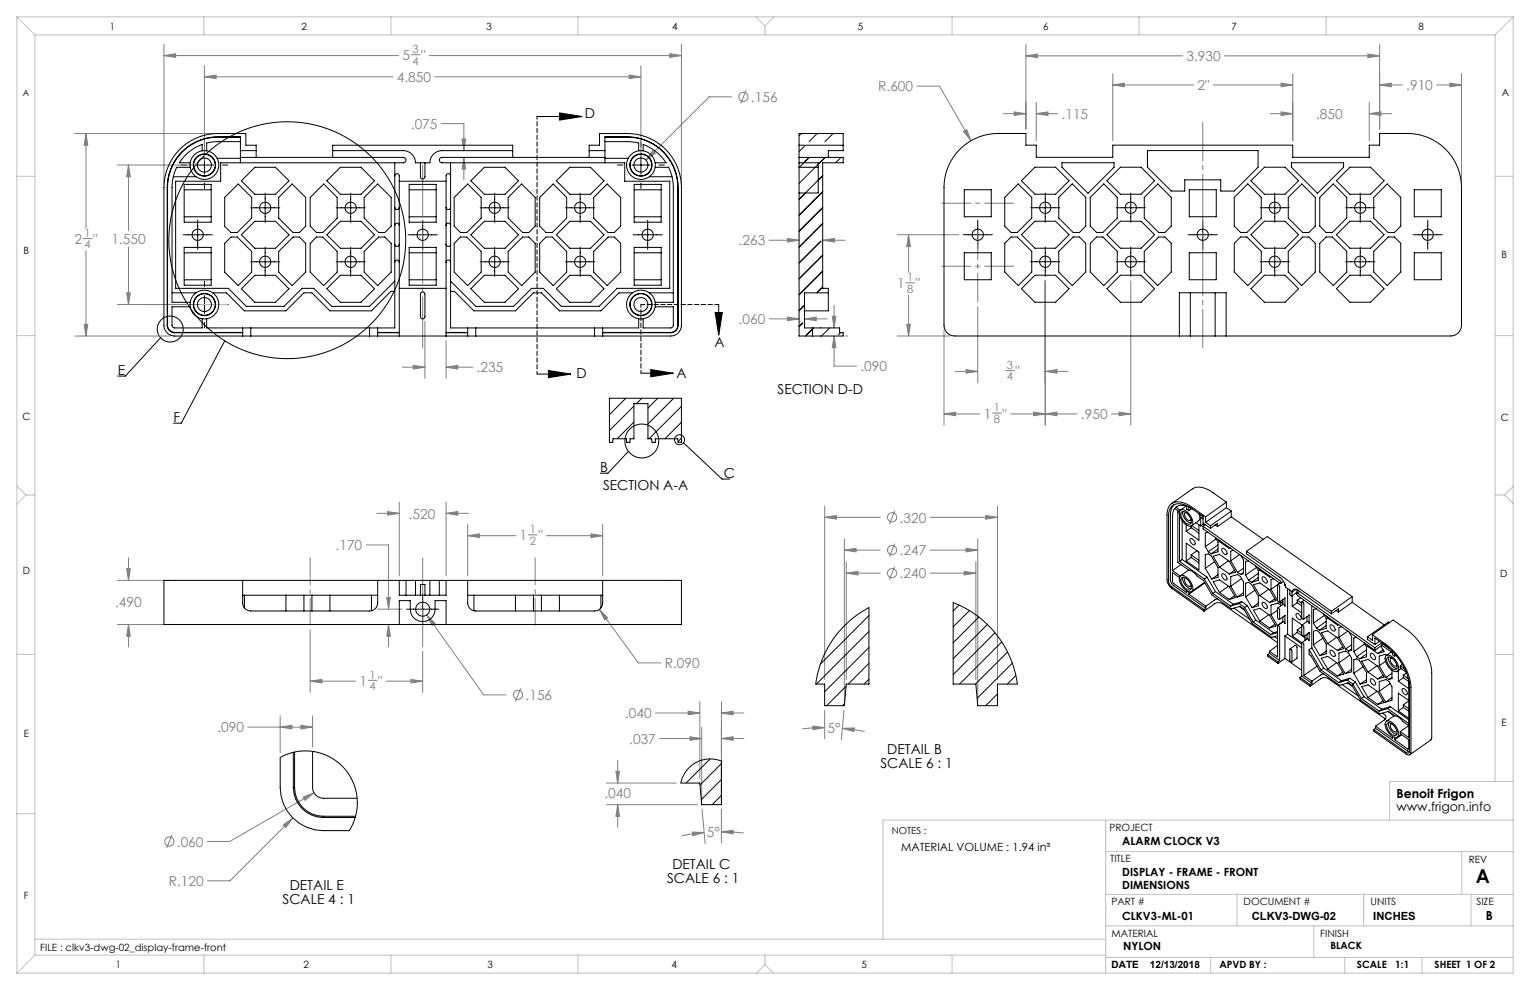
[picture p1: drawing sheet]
<svg xmlns="http://www.w3.org/2000/svg" width="432mm" height="279mm" viewBox="0 0 432 279" stroke-linecap="round" stroke-linejoin="round" font-family="sans-serif">
<g fill="none" stroke="#808080" stroke-width=".28">
<path d="M46.3 15.7l3.3-.5v1zM46.3 12.5v39.2M46.3 15.7h66.2M57.7 18.5v26.8M116 15.4h2.5M121.1 15.7h71.2M180.9 18.5v26.8M189 15.2l3.3 .5-3.3 .5zM192.3 12.5v39.2M289.5 15.8l3.3-.5v1zM289.5 12.6v23.8M289.5 15.8h44.3"/>
<path d="M345.6 15.8h43.8M386.1 15.3l3.3 .5-3.3 .5zM389.4 12.6v23.8M21.1 37.7h39.1M24.3 37.7l.5 3.3h-1zM24.3 37.7v26.7M57.7 21.7l3.3-.5v1zM57.7 21.7h53.2M122.7 21.7h58.2M124.6 34.9h6.3v7.6M130.4 39.2h1l-.5 3.3zM177.6 21.2l3.3 .5-3.3 .5z"/>
<path d="M206.5 27.3h-6.4l-17.8 17.9M210.6 25.5l-1.5 3.7M258.8 24.3h6.4l8.8 15.4M271.9 37.1l.9-.5 1.2 3.1zM283.2 32.1h6.3M286.2 31.6l3.3 .5-3.3 .5zM292.5 32.1l3.3-.5v1zM292.5 32.1h6M292.5 28.9v10.8M314 24l3.3-.5v1zM314 24h22.9M314 20.8v18.9"/>
<path d="M342.4 24h22.4M358.5 32.1h6.3M361.5 31.6l3.3 .5-3.3 .5zM361.5 23.5l3.3 .5-3.3 .5zM364.8 20.8v18.9M386.4 32.1l3.3-.5v1zM386.4 28.9v10.8M386.4 32.1h6.4M389.4 24l3.3-.5v1zM389.4 24h6.4M405.5 24h7M409.2 23.5l3.3 .5-3.3 .5z"/>
<path d="M412.5 20.8v30.8M33.1 46.6h23.3M36.3 46.6l.5 3.3h-1zM36.3 46.6v18.5M130.9 44.4l.5 3.3h-1zM130.9 44.4v6.4M184.3 42.5l.7 .7-2.7 2zM23.5 67.3h2.5M24.3 70.8v24M36.3 69.7v16.2M217.1 67.8h8.4M222.2 67.3l3.3 .5-3.3 .5z"/>
<path d="M232.2 67.8l3.3-.5v1zM232.2 67.8h6.3M253.2 66.2h17.3M255.7 79.8h2.4M256.4 66.2l.5 3.3h-1zM256.4 66.2v10.7M295 79.3v40.7M319.1 79.3v40.7M21.1 94.8h26.9M23.8 91.5h1l-.5 3.3zM33.1 85.9h23.3M35.8 82.6h1l-.5 3.3z"/>
<path d="M119.9 90.6v16.2M125.9 96.1v10.7M217.1 90h8.4M222.2 89.5l3.3 .5-3.3 .5zM227 90l3.3-.5v1zM227 90h6.4M234.9 89.2h1l-.5 3.4zM235.4 94.8l.5 3.3h-1zM235.4 94.8v8.5h6.3M235.4 86.2v6.4M238.6 94.8h.6M253.2 94.8h15"/>
<path d="M255.9 91.5h1l-.5 3.3zM256.4 83.3v11.5M266.4 93v27M275.9 86.6v21.4M113.6 103.6h6.3M116.6 103.1l3.3 .5-3.3 .5zM125.9 103.6l3.3-.5v1zM125.9 103.6h7.5M266.4 116.8l3.3-.5v1zM266.4 116.8h10.2M269.6 104.8h6.3M272.6 104.3l3.3 .5-3.3 .5z"/>
<path d="M280.1 116.6h2.5M283.8 104.6h2.5M285.2 116.8h18.8M291.7 116.3l3.3 .5-3.3 .5zM295 116.8l3.3-.5v1zM295 104.8l3.3-.5v1zM295 104.8h6.3M313.7 116.8h5.4M315.8 116.3l3.3 .5-3.3 .5zM36.3 157.4v6.4M103.3 153.8h6.4v18.1M106.3 144.9h6.4"/>
<path d="M109.4 144.4l3.3 .5-3.3 .5zM112.7 141.7v20.8M125.9 144.9l3.3-.5v1zM125.9 141.7v20.8M125.9 144.9h6.3M132 151.2l3.3-.5v1zM132 148v14.5M132 151.2h13.6M149.1 150.9h2.5M154.2 151.2h15.9M166.8 150.7l3.3 .5-3.3 .5zM170.1 148v14.5"/>
<path d="M232.7 146l3.3-.5v1zM232.7 142.8v49M232.7 146h15.7M238.3 155.3l3.3-.6v1.1zM238.3 152.1v45.8M238.3 155.3h10.1M238.8 158.6v33.2M252.5 153.4l-1.5 3.7M252.5 159.9l-1.5 3.7M252.5 144.1l-1.5 3.7M262.5 155.3h13.4M262.5 146h19"/>
<path d="M272.6 154.7l3.3 .6-3.3 .5zM275.4 158.6v33.2M275.9 152.1v45.8M278.2 145.5l3.3 .5-3.3 .5zM281.5 142.8v49M33.1 163.8h14.9M33.1 176.2h14.9M35.8 160.5h1l-.5 3.3zM36.3 176.2l.5 3.3h-1zM36.3 176.2v6.4M87.5 177.8v17.6M106.5 171.9h7"/>
<path d="M109.1 168.6h1.1l-.5 3.3zM109.7 176.2l.5 3.3h-1.1zM109.7 176.2v6.4M120.4 173.5l2.4 2.4-.9 .6zM120.4 173.5l16.1 22.6h6.4M169.2 172l2.3 2.4-.8 .6zM169.2 172l11 15.1h6.3M238.8 161.8l3.3-.5v1zM238.8 161.8h9.6M262.5 161.8h12.9M272.1 161.3l3.3 .5-3.3 .5zM87.5 192.2l3.3-.5v1.1z"/>
<path d="M87.5 192.2h12.9M104 192h2.4M109 192.2h10.3M116 191.7l3.3 .5-3.3 .6zM119.3 183.9v11.5M146.9 194.3l-1.4 3.7M197.5 198.1v21.6M203.6 198.1v27.7M69.9 205.2h18.3M79.1 205.2l3.3-.5v1zM79.1 202v10.5M84.9 204.7l3.3 .5-3.3 .5z"/>
<path d="M88.2 202v8.8M173.8 217.7h1l-.5 3.3zM174.3 214.6v6.4M185 201.2h12.5M186.2 208.4h11.8M194.2 200.7l3.3 .5-3.3 .5zM194.7 207.9l3.3 .5-3.3 .5zM198 205.3v20.5M203.6 201.2l3.3-.5v1zM203.6 208.4l3.3-.5v1zM203.6 201.2h6.3M203.6 208.4h6.3"/>
<path d="M229.4 204.9l3.3 .4-3.2 .6zM232.7 205.3l-6.3 .4M232.7 200.4v8.1M237.7 205.6l3.4-.2-.1 1zM237.7 205.6l6.3 .9M238.2 200.4l-.7 8.3M48.5 235.6l-1.5 3.7M80 232.8l2.6-1.9-1.9 2.7zM82.6 230.9l-17.7 17.7h-6.3M85.5 225l3.1-1.2-2.6 2.1zM88.6 223.8l-23.7 13.7h-6.4M171.2 227.1h25.6"/>
<path d="M171.2 221h19.7M174.3 227.1l.5 3.3h-1zM174.3 227.1v6.3M195.4 234.8l3.3 .2-3.2 .8zM198.1 228.4l.9 9.7M198.7 235l-6.2 .9M203.6 234.7l3.3-.4v1zM203.6 234.7l6.3 .4M203.6 228.4v9.5"/>
<circle cx="209.8" cy="27.3" r="1.29"/>
<circle cx="251.8" cy="146" r="1.29"/>
<circle cx="251.8" cy="155.3" r="1.29"/>
<circle cx="251.8" cy="161.8" r="1.29"/>
<circle cx="146.2" cy="196.1" r="1.29"/>
<circle cx="47.8" cy="237.5" r="1.29"/>
</g>
<g fill="none" stroke="#000" stroke-width=".28">
<path d="M57.7 40v1.5M151.6 32.9h12.7M157.9 31.9l6.4 1-6.4 1zM180.9 40v1.5M51.1 46.6h1.5M55.2 46.6h5M57.7 44v5.1M57.7 51.7v1.5M62.8 46.6h1.5M70.7 58.6h8.3M74.8 54.5v8.3M94.8 58.6h8.3"/>
<path d="M99 54.5v8.3M135.5 58.6h8.2M139.6 54.5v8.3M159.6 58.6h8.3M163.7 54.5v8.3M174.3 46.6h1.5M178.3 46.6h5.1M180.9 44v5.1M180.9 51.7v1.5M186 46.6h1.5M290.9 58.6h8.2M295 54.5v8.3"/>
<path d="M315 58.6h8.3M319.1 54.5v8.3M355.6 58.6h8.3M359.8 54.5v8.3M379.8 58.6h8.2M383.9 54.5v8.3M51.7 66.3h8.2M55.8 62.1v8.3M57.7 79.3v1.6M70.7 73.9h8.3M74.8 69.8v8.2M94.8 73.9h8.3"/>
<path d="M99 69.8v8.2M115.2 66.3h8.2M119.3 62.1v8.3M135.5 73.9h8.2M139.6 69.8v8.2M159.6 73.9h8.3M163.7 69.8v8.2M178.7 66.3h8.2M182.8 62.1v8.3M271.8 66.2h8.3M275.9 62.1v8.3M290.9 73.9h8.2"/>
<path d="M295 69.7v8.3M315 73.9h8.3M319.1 69.7v8.3M335.3 66.2h8.3M339.4 62.1v8.3M355.6 73.9h8.3M359.8 69.7v8.3M379.8 73.9h8.2M383.9 69.7v8.3M398.8 66.2h8.3M402.9 62.1v8.3M45.3 95.3l-9.9 10.8h-2.2"/>
<path d="M51.1 85.9h1.5M55.2 85.9h5M57.7 83.4v5.1M57.7 91v1.6M62.8 85.9h1.7M63.4 96.2l-12.2 23.2h-2.2M201.8 88.2h2.1l-1.1 6.4zM202.8 85.9v8.7M151.6 105.6h9.5M154.8 104.6l6.3 1-6.3 1zM180.9 105.3h9.1M183.7 104.3l6.3 1-6.3 1z"/>
<path d="M177.4 127.4l-5.8 6.1h-2.2M192.9 125l10.9 10.2h2.1M114.8 171.9h9M119.3 167.4v9"/>
<circle cx="81.1" cy="67.8" r="33.4"/>
<circle cx="48" cy="92.9" r="3.7"/>
<circle cx="181.1" cy="124.5" r="4.8"/>
<circle cx="191.8" cy="124.1" r="1.41"/>
</g>
<path d="M180.9 85.9h21.9" fill="none" stroke="#000" stroke-width=".28" stroke-dasharray="1.3 .6" stroke-dashoffset=".1"/>
<path d="M151.6 32.9v72.7M180.9 105.3v-19.4" fill="none" stroke="#000" stroke-width=".28" stroke-dasharray="1.3 .6" stroke-dashoffset=".5"/>
<path d="M119.3 46.6v51.5" fill="none" stroke="#808080" stroke-width=".28" stroke-dasharray="15.2 1.3 1.3 1.3" stroke-dashoffset=".9"/>
<path d="M119.3 182.6v-25.2" fill="none" stroke="#808080" stroke-width=".28" stroke-dasharray="15.2 1.3 1.3 1.3" stroke-dashoffset="4.6"/>
<path d="M87.5 157.4v19.1M151 176.5v-19.1" fill="none" stroke="#808080" stroke-width=".28" stroke-dasharray="15.2 1.3 1.3 1.3" stroke-dashoffset="7.6"/>
<path d="M339.4 98.1v-63.5" fill="none" stroke="#808080" stroke-width=".28" stroke-dasharray="15.2 1.3 1.3 1.3" stroke-dashoffset="4.4"/>
<path d="M265.8 57.4h20.3M265.8 75.1h20.3M275.9 85.3v-20.3" fill="none" stroke="#808080" stroke-width=".28" stroke-dasharray="15.2 1.3 1.3 1.3" stroke-dashoffset="7"/>
<path d="M64.2 85.9h-22.8" fill="none" stroke="#c0c0c0" stroke-width=".28" stroke-dasharray="15.2 1.3 1.3 1.3" stroke-dashoffset="5.7"/>
<g fill="none" stroke="#c0c0c0" stroke-width=".28">
<path d="M4.8 4.8l5 5M4.8 4.8h422.2M4.8 4.8v269.8M9.8 9.8h412.2M9.8 9.8v259.8M57.5 4.8v5M110.3 4.8v5M163.1 4.8v5M213.4 4.8l2.5 2.5M215.9 7.3v2.5M218.4 4.8l-2.5 2.5M268.7 4.8v5"/>
<path d="M321.5 4.8v5M374.3 4.8v5M422 9.8v210.7M427 4.8l-5 5M427 4.8v269.8h-422.2M4.8 49.7h5M422 49.7h5M4.8 94.7h5M422 94.7h5M4.8 137.1l2.5 2.6M7.3 139.7l-2.5 2.6M7.3 139.7h2.5"/>
<path d="M422 139.7h2.6M424.6 139.7l2.4 2.4M427 137.3l-2.4 2.4M4.8 184.7h5M422 184.7h5M4.8 229.7h5M312 231.5v43.1M427 231.5h-177.8v33.6M427 220.5h-34.8v11M312 240.3h115M312 252.4h115M349.1 252.4v8.9"/>
<path d="M384.9 252.4v8.9M412.6 240.3v12.1M415.2 252.4v8.9M9.8 265.1h302.2M9.8 269.6l-5 5M9.8 269.6h302.2M57.5 269.6v5M110.3 269.6v5M163.1 269.6v5M215.9 272.2l-2.4 2.4M215.9 272.2l2.4 2.4M215.9 269.6v2.6"/>
<path d="M268.7 269.6v5M312 270.2h115M312 261.3h115M341.7 270.2v4.4M370.8 261.3v8.9M379.5 270.2v4.4M401.3 270.2v4.4"/>
</g>
<path d="M201.8 88.2h2.1l-1.1 6.4zM183.7 104.3l6.3 1-6.3 1zM157.9 31.9l6.4 1-6.4 1zM154.8 104.6l6.3 1-6.3 1z" fill="#000"/>
<path d="M189 15.2l3.3 .5-3.3 .5zM46.3 15.7l3.3-.5v1zM57.7 21.7l3.3-.5v1zM177.6 21.2l3.3 .5-3.3 .5zM116.6 103.1l3.3 .5-3.3 .5zM125.9 103.6l3.3-.5v1zM130.4 39.2h1l-.5 3.3zM130.9 44.4l.5 3.3h-1zM36.3 46.6l.5 3.3h-1zM35.8 82.6h1l-.5 3.3zM24.3 37.7l.5 3.3h-1zM23.8 91.5h1l-.5 3.3zM184.3 42.5l-2 2.7 2.7-2zM109.4 144.4l3.3 .5-3.3 .5zM125.9 144.9l3.3-.5v1zM132 151.2l3.3-.5v1zM166.8 150.7l3.3 .5-3.3 .5zM116 191.7l3.3 .5-3.3 .6zM87.5 192.2l3.3-.5v1.1zM109.1 168.6h1.1l-.5 3.3zM109.7 176.2l.5 3.3h-1.1zM120.4 173.5l1.5 3 .9-.6zM35.8 160.5h1l-.5 3.3zM36.3 176.2l.5 3.3h-1zM169.2 172l1.5 3 .8-.6zM291.7 116.3l3.3 .5-3.3 .5zM266.4 116.8l3.3-.5v1zM315.8 116.3l3.3 .5-3.3 .5zM295 116.8l3.3-.5v1zM409.2 23.5l3.3 .5-3.3 .5zM389.4 24l3.3-.5v1zM271.9 37.1l2.1 2.6-1.2-3.1zM256.4 66.2l.5 3.3h-1zM255.9 91.5h1l-.5 3.3zM361.5 31.6l3.3 .5-3.3 .5zM386.4 32.1l3.3-.5v1zM286.2 31.6l3.3 .5-3.3 .5zM292.5 32.1l3.3-.5v1zM361.5 23.5l3.3 .5-3.3 .5zM314 24l3.3-.5v1zM295 104.8l3.3-.5v1zM272.6 104.3l3.3 .5-3.3 .5zM289.5 15.8l3.3-.5v1zM386.1 15.3l3.3 .5-3.3 .5zM272.6 154.7l3.3 .6-3.3 .5zM238.3 155.3l3.3-.6v1.1zM272.1 161.3l3.3 .5-3.3 .5zM238.8 161.8l3.3-.5v1zM237.7 205.6l3.4-.2-.1 1zM229.4 204.9l3.3 .4-3.2 .6zM232.7 146l3.3-.5v1zM278.2 145.5l3.3 .5-3.3 .5zM232.2 67.8l3.3-.5v1zM222.2 67.3l3.3 .5-3.3 .5zM234.9 89.2h1l-.5 3.4zM235.4 94.8l.5 3.3h-1zM227 90l3.3-.5v1zM222.2 89.5l3.3 .5-3.3 .5zM203.6 234.7l3.3-.4v1zM195.4 234.8l3.3 .2-3.2 .8zM194.2 200.7l3.3 .5-3.3 .5zM203.6 201.2l3.3-.5v1zM194.7 207.9l3.3 .5-3.3 .5zM203.6 208.4l3.3-.5v1zM174.3 227.1l.5 3.3h-1zM173.8 217.7h1l-.5 3.3zM84.9 204.7l3.3 .5-3.3 .5zM79.1 205.2l3.3-.5v1zM80 232.8l.7 .8 1.9-2.7zM85.5 225l.5 .9 2.6-2.1z" fill="#808080"/>
<g fill="none" stroke="#000" stroke-width=".28">
<path d="M61.5 38.6a14.3 14.3 0 0 0-14.3 14.3M61.5 38.7a14.2 14.2 0 0 0-14.2 14.2M61.5 38.6h6.4v7.3M61.5 38.6v.1M61.5 38.7h6.4M67.9 40h-6.8l-2.8 .4v2.2M170.7 40h6.8l2.7 .4v2.2M170.7 38.7h6.4M177.1 38.6a14.3 14.3 0 0 1 14.3 14.3M177.1 38.7a14.2 14.2 0 0 1 14.2 14.2M177.1 38.6h-6.4v7.3M177.1 38.6v.1"/>
<path d="M226.1 37.7l-.6 .6M230.6 37.7l-2.3 2.3M235.1 37.7l-2.3 2.3M47.2 52.9v38.9M47.2 52.9h.1M47.3 52.9v38.9M48.9 49.9h6.4M52 52h7.6v10.7h-7.6zM52 53.6h7.6M53.7 47.2h-3.8a13 13 0 0 0-1.4 5.7v32.4h5.2M57.1 42.6v-1.8a13 13 0 0 0-6.5 5.1h3.1M61.3 44.7h6.6"/>
<path d="M63.4 55.7l3.8-3.8 3.8 3.8v5.9l-4 4h-1.8l-1.8-1.8zM67.9 44.4h45.9a.76 .76 0 0 1 .8 .8 .76 .76 0 0 1-.8 .7h-51.5v5.2h-12.7v30.3h14.8l5.1 5.1h10.7l5.1-5.1h3.3l5 5.1h10.7l7.1-7.2M67.9 42.5h4.4M71.9 47.2h5.9l3.8 3.8-3.8 3.8h-5.9l-3.8-3.8zM72.3 44.4v-3.4h-2.9v-3.3h-7.9a15.2 15.2 0 0 0-15.2 15.2v38.9a3 3 0 0 0 3 3h19.2M82.5 51.9l3.8 3.8v8.1l-1.8 1.8h-1.8l-4.1-4v-5.9zM91.3 51.9l3.9 3.8v5.9l-4.1 4h-1.8l-1.8-1.8v-8.1zM92.2 51l3.9-3.8h5.8l3.8 3.8-3.8 3.8h-5.8zM93.9 42.5h19.9a3.4 3.4 0 0 1 3.5 3.4h4a3.4 3.4 0 0 1 3.4-3.4h20M93.9 44.4v-3.4h50.8v3.4M102.8 55.7l3.8-3.8 3.8 3.8v8.1l-1.8 1.8h-1.7l-4.1-4zM111.4 58.5a.63 .63 0 0 0 .6 .7 .63 .63 0 0 0 .7-.7"/>
<path d="M111.4 49.6a.63 .63 0 0 1 .6-.6 .63 .63 0 0 1 .7 .6v45.2M111.4 45.9v46.7h-4.8M112.7 51.1h13.2M115.5 52h7.6v10.7h-7.6zM115.5 53.6h7.6M118.7 45.9v4a.64 .64 0 0 0 .6 .6 .64 .64 0 0 0 .6-.6v-4M125.9 58.5a.64 .64 0 0 0 .6 .7 .64 .64 0 0 0 .7-.7M127.2 49.6a.64 .64 0 0 0-.7-.6 .64 .64 0 0 0-.6 .6v45.2M127.2 45.9v46.7h4.8M128.2 55.7l3.8-3.8 3.8 3.8v5.9l-4.1 4h-1.7l-1.8-1.8zM136.7 47.2h5.8l3.8 3.8-3.8 3.8h-5.8l-3.8-3.8zM143.4 55.7l3.8-3.8 3.8 3.8v8.1l-1.8 1.8h-1.7l-4.1-4z"/>
<path d="M156.1 51.9l3.8 3.8v5.9l-4 4h-1.8l-1.8-1.8v-8.1zM157 51l3.8-3.8h5.9l3.8 3.8-3.8 3.8h-5.9zM166.3 44.4v-3.4h2.9v-3.3h7.9a15.2 15.2 0 0 1 15.2 15.2v38.9a3 3 0 0 1-3 3h-19.2M166.3 42.5h4.4M167.5 55.7l3.9-3.8 3.8 3.8v8.1l-1.8 1.8h-1.8l-4.1-4zM170.7 44.4h-46a.76 .76 0 0 0-.7 .8 .76 .76 0 0 0 .7 .7h51.6v5.2h12.7v30.3h-14.8l-5.1 5.1h-10.7l-5.1-5.1h-3.3l-5.1 5.1h-10.6l-7.1-7.2M170.7 44.7h6.6M179 52h7.6v10.7h-7.6zM179 53.6h7.6M181.5 42.6v-1.8a13 13 0 0 1 6.5 5.1h-3.1M183.3 49.9h6.4M184.9 47.2h3.8a13 13 0 0 1 1.3 5.7v32.4h-5.1"/>
<path d="M191.3 52.9h.1M191.3 52.9v38.9M191.4 52.9v38.9M225.5 41h12.5M225.5 44.4h12.5v1.5h-5.8v35.5h1.6v6.3h-6.8M225.5 45.9h5.4v8.6h-5.4M225.5 47.2h5.4M227 41.3l-1.5 1.5M228.4 44.4l-2.9 2.9M232.2 49.6l-6.7 6.7M232.2 54.1l-6.7 6.6M232.2 58.6l-6.7 6.6"/>
<path d="M232.9 44.4l-7.4 7.4M233.8 44.4v-1.9h4.2v-4.8h-12.5v57.1h3.8M237.4 44.4l-1.6 1.5M272.1 53.5h7.7v7.7h-7.7zM287.4 51.9l3.8 3.8v5.8l-4.1 4.1h-1.7l-1.8-1.8v-8.1zM288.3 51l3.8-3.8h5.8l3.8 3.8-3.8 3.8h-5.8zM298.8 55.7l3.8-3.8 3.8 3.8v8.1l-1.8 1.8h-1.7l-4.1-4.1zM299.7 45.9h14.7v1.3l-7.3 7.4-7.4-7.4zM307.7 55.7l3.8-3.8 3.8 3.8v5.8l-4.1 4.1h-1.7l-1.8-1.8zM312.4 51l3.8-3.8h5.8l3.8 3.8-3.8 3.8h-5.8zM322.9 55.7l3.8-3.8 3.9 3.8v8.1l-1.8 1.8h-1.8l-4.1-4.1zM323.8 42.5h31.3v4.7l-6.8 6.7h-3.8v-3.1h-10.1v3.1h-3.8l-6.8-6.7z"/>
<path d="M335.6 53.5h7.7v7.7h-7.7zM348.3 55.7l3.8-3.8 3.9 3.8v5.8l-4.1 4.1h-1.8l-1.8-1.8zM356.9 47.2h5.8l3.8 3.8-3.8 3.8h-5.8l-3.9-3.8zM364.5 45.9h14.7v1.3l-7.4 7.4-7.3-7.4zM367.4 51.9l3.8 3.8v8.1l-1.8 1.8h-1.8l-4-4.1v-5.8zM372.5 55.7l3.8-3.8 3.8 3.8v5.8l-4.1 4.1h-1.7l-1.8-1.8zM381 47.2h5.8l3.8 3.8-3.8 3.8h-5.8l-3.8-3.8zM387.7 55.7l3.8-3.8 3.8 3.8v8.1l-1.8 1.8h-1.7l-4.1-4.1zM399.1 53.5h7.7v7.7h-7.7zM52 69.8h7.6v10.7h-7.6zM52 71.3h7.6M52 79h7.6"/>
<path d="M52 61.2h7.6M63.4 68.7l1.8-1.8h1.8l4 4.1v5.8l-3.8 3.8-3.8-3.8zM71.9 77.7h5.9l3.8 3.8-3.8 3.8h-5.9l-3.8-3.8zM71.9 62.5h5.9l3.8 3.8-3.8 3.8h-5.9l-3.8-3.8zM82.7 66.9h1.8l1.8 1.8v8.1l-3.8 3.8-3.9-3.8v-5.8zM89.3 66.9h1.8l4.1 4.1v5.8l-3.9 3.8-3.8-3.8v-8.1zM92.2 66.3l3.9-3.8h5.8l3.8 3.8-3.8 3.8h-5.8zM102.8 71l4.1-4.1h1.7l1.8 1.8v8.1l-3.8 3.8-3.8-3.8zM111.4 74a.63 .63 0 0 1 .6-.6 .63 .63 0 0 1 .7 .6M111.4 68.9a.63 .63 0 0 0 .6 .7 .63 .63 0 0 0 .7-.7M111.4 63.6a.63 .63 0 0 1 .6-.6 .63 .63 0 0 1 .7 .6M115.5 69.8h7.6v10.7h-7.6z"/>
<path d="M115.5 71.3h7.6M115.5 79h7.6M115.5 61.2h7.6M125.9 68.9a.64 .64 0 0 0 .6 .7 .64 .64 0 0 0 .7-.7M125.9 63.6a.64 .64 0 0 1 .6-.6 .64 .64 0 0 1 .7 .6M125.9 74a.64 .64 0 0 1 .6-.6 .64 .64 0 0 1 .7 .6M128.2 68.7l1.8-1.8h1.7l4.1 4.1v5.8l-3.8 3.8-3.8-3.8zM136.7 77.7h5.8l3.8 3.8-3.8 3.8h-5.8l-3.8-3.8zM136.7 62.5h5.8l3.8 3.8-3.8 3.8h-5.8l-3.8-3.8zM143.4 71l4.1-4.1h1.7l1.8 1.8v8.1l-3.8 3.8-3.8-3.8zM152.3 68.7l1.8-1.8h1.8l4 4.1v5.8l-3.8 3.8-3.8-3.8zM157 66.3l3.8-3.8h5.9l3.8 3.8-3.8 3.8h-5.9z"/>
<path d="M167.5 71l4.1-4.1h1.8l1.8 1.8v8.1l-3.8 3.8-3.9-3.8zM179 69.8h7.6v10.7h-7.6zM179 71.3h7.6M179 79h7.6M179 61.2h7.6M231.7 68.1l-6.2 6.1M232.2 63.1l-6.7 6.6M232.2 72l-6.7 6.7M232.2 76.5l-6.7 6.7M272.1 71.3h7.7v7.6h-7.7zM283.6 68.7l1.8-1.8h1.7l4.1 4.1v5.8l-3.8 3.8-3.8-3.8zM288.3 66.2l3.8-3.8h5.8l3.8 3.8-3.8 3.9h-5.8z"/>
<path d="M298.8 71l4.1-4.1h1.7l1.8 1.8v8.1l-3.8 3.8-3.8-3.8zM307.7 68.7l1.8-1.8h1.7l4.1 4.1v5.8l-3.8 3.8-3.8-3.8zM312.4 66.2l3.8-3.8h5.8l3.8 3.8-3.8 3.9h-5.8zM327 66.9h1.8l1.8 1.8v8.1l-3.9 3.8-3.8-3.8v-5.8zM335.6 71.3h7.7v7.6h-7.7zM348.3 68.7l1.8-1.8h1.8l4.1 4.1v5.8l-3.9 3.8-3.8-3.8zM356.9 77.7h5.8l3.8 3.8-3.8 3.8h-5.8l-3.9-3.8zM356.9 62.4h5.8l3.8 3.8-3.8 3.9h-5.8l-3.9-3.9zM367.6 66.9h1.8l1.8 1.8v8.1l-3.8 3.8-3.8-3.8v-5.8zM372.5 68.7l1.8-1.8h1.7l4.1 4.1v5.8l-3.8 3.8-3.8-3.8zM381 62.4h5.8l3.8 3.8-3.8 3.9h-5.8l-3.8-3.9zM391.8 66.9h1.7l1.8 1.8v8.1l-3.8 3.8-3.8-3.8v-5.8z"/>
<path d="M399.1 71.3h7.7v7.6h-7.7zM47.2 91.8a2.12 2.12 0 0 0 2.1 2.1M47.2 91.8h.1M47.3 91.8a2.03 2.03 0 0 0 2 2M48.5 82.6h6.8M49.3 93.9h19.2M49.3 93.8h19.2M49.3 93.8v.1M53.7 86.6h-5.2v5.2a.76 .76 0 0 0 .8 .8h7.8v-2.6M58.3 90v2.6h10.2M68.5 92.6h2.3M68.5 94.8h2.3"/>
<path d="M68.5 92.6v2.2M70.8 94.8h33.5M70.8 92.6h33.5M70.8 92.6v2.2M92.2 81.5l3.9-3.8h5.8l3.8 3.8-3.8 3.8h-5.8zM104.3 92.6h2.3M104.3 94.8h2.3M104.3 92.6v2.2M106.6 93.9h6.1M106.6 94.8h25.4M106.6 93.8h6.1M106.6 92.6v2.2"/>
<path d="M111.4 82.2h-1.1l-5.5 5.5h-11.7l-5.1-5.1h-2.2l-5.1 5.1h-11.7l-5.1-5.1h-3.8M112.7 81.4h13.2M118.8 82.6l.7-.2 .4 .6v6.4a.64 .64 0 0 1-.6 .6 .64 .64 0 0 1-.6-.6v-6.4zM125.9 93.9h6.1M125.9 93.8h6.1M127.2 82.2h1.1l5.4 5.5h11.8l5-5.1h2.3l5.1 5.1h11.7l5.1-5.1h3.8M132 92.6h2.3M132 94.8h2.3M132 92.6v2.2M134.3 94.8h33.5M134.3 92.6h33.5M134.3 92.6v2.2"/>
<path d="M157 81.5l3.8-3.8h5.9l3.8 3.8-3.8 3.8h-5.9zM167.8 92.6h2.3M167.8 94.8h2.3M167.8 92.6v2.2M170.1 93.9h19.2M170.1 92.6v2.2M170.1 93.8h19.2M180.2 90v2.6h-10.1M183.3 82.6h6.7M184.9 86.6h5.1v5.2a.76 .76 0 0 1-.7 .8h-7.8v-2.6M189.3 93.8v.1M191.3 91.8a2.03 2.03 0 0 1-2 2"/>
<path d="M191.3 91.8h.1M191.4 91.8a2.12 2.12 0 0 1-2.1 2.1M226.5 91.2l-1 1M227 86.2l-1.5 1.5M229.3 92.6h7.6v1.2l1.1 .1v.9h-8.7M229.3 92.6v2.2M229.6 92.6l-2.3 2.2M232.2 81l-1.6 1.6M233.8 82.6h-6.8v10h2.3M234.1 92.6l-2.3 2.2M237.3 93.9l-.6 .6M288.3 81.5l3.8-3.8h5.8l3.8 3.8-3.8 3.8h-5.8z"/>
<path d="M312.4 81.5l3.8-3.8h5.8l3.8 3.8-3.8 3.8h-5.8zM332.8 94.8v-12.2h13.2v12.2M335.9 94.8h-66.4a3 3 0 0 1-3.1-3v-38.9a15.2 15.2 0 0 1 15.3-15.2h7.8v3.3h3v3.4h21.5v-3.4h50.8v3.4h21.6v-3.4h3v-3.3h7.8a15.2 15.2 0 0 1 15.3 15.2v38.9a3 3 0 0 1-3.1 3h-66.5M335.9 94.8h7M335.9 82.6v12.2M342.9 82.6v12.2M377.2 81.5l3.8-3.8h5.8l3.8 3.8-3.8 3.8h-5.8zM172 112.4h20.3v12.4h-.9l-.1-1h-6.4v1h-.9l-.1-1h-1v-9.9h-4v9.9h-1.1l-.1 1h-.9v-1h-3.8l-.1 1h-.9zM172.1 112.4l-.1 .2M176.6 112.4l-4.6 4.6M178.9 114.6l-6.9 6.9M178.9 119.1l-4.7 4.7"/>
<path d="M181.1 112.4l-1.5 1.5M185.6 112.4l-2.7 2.8M190.1 112.4l-7.2 7.2M192.3 114.7l-9.1 9.1M192.3 119.2l-4.6 4.6M177.8 124.8h-.1M178.9 123.6l-.2 .2M192.3 123.7l-.9 .9M331.5 142.4l-.8 .9-.4 1.5 .1 19.3 .9 1.2 9 6.4M331.9 143.2a3 3 0 0 1 3-.3v.8l.6 .4M331.9 143.2l1.2 .8M332.2 142.9l-.3 .3"/>
<path d="M332.4 144.1v14.6l3.2 2.3a3.3 3.3 0 0 1 2.2 1.6l1.8 1.2 2.4 4.1 5.6 3.9 2.4-.7 1 .8 2.4 4.1 5.5 3.9 1.6-.5M332.9 144.4l-1.4-.9-.6 1.6v15.9M332.9 158.5l7 4.9M332.9 145.3v13.2M333.1 144.1a2.11 2.11 0 0 1 2.7 1.2 2.38 2.38 0 0 1 .5 3.1 3.4 3.4 0 0 1-3.4-2.9v-1zM333.3 159.3l-2.4 1.7M333.5 144.5a2.28 2.28 0 0 1 2.6 1.9 .88 .88 0 0 1 .1 1.1 .88 .88 0 0 1-1 .4 3.1 3.1 0 0 1-1.8-3.3zM333.6 157.9l7 5M333.6 146.9v11M333.6 157.9l-.7 .6M333.9 144.3a2.9 2.9 0 0 0 2.3 3.3M334.7 144.7a.69 .69 0 0 0-.5 .5 .69 .69 0 0 0 .3 .7 1.05 1.05 0 0 0 1.6 .8v-.1"/>
<path d="M334.8 153.3l3.6 2.5v5l-3.6-2.5zM334.8 148.1v1.8M334.8 142.8l-1.6 1.1M335.9 152a1.22 1.22 0 0 1 1.2 1.8 1.43 1.43 0 0 1-1.2-1.8zM336.2 148.9l2.2 1.6M336.2 157.3l2.2 1.6M336.2 157.3l-1.4 1M336.2 148.4v.5M336.2 156.6v.7M336.2 148.9l-1.4 1M336.2 156.6l2.2 1.5M336.3 143.5l-.8-.4v1"/>
<path d="M336.4 148.3l2 1.5M336.4 143.5l-.9 .6M337.5 147.5l1.4 .9M337.8 155.4l-1.6 1.2M338.4 148.1v4.4l-3.6-2.6M338.4 145.1l.2 .7-.1 .9-2.2 1.7M338.4 145.1l1.1 .8M338.5 145l-.1 .1M339.5 148.5l21.7 15.3 .4 .7-.1 .1h-.3M339.5 148.5v.7l21.7 15.4M339.5 146.4l-.6-.4v2.4M339.6 147.7v.2l-.7 .5"/>
<path d="M340.2 154.3l.8 1.4M340.2 148.1l-.7 .4M340.2 145.9l-3.7-2.7a5.4 5.4 0 0 0-5.8-1.1l-.9 1.1-.4 1.5v19a3.5 3.5 0 0 0 1.4 2.4l9 6.4M340.2 147.4l1.4 1M340.2 145.9v1.5M340.9 150.2l-.7 .2v3.9M341 155.7l.8 .6M341.6 149.1l-2.1-1.5v-1.8l-3-2.1a5.1 5.1 0 0 0-5.5-1.1l-.8 1-.4 1.5 .1 19.3 .9 1.3 9 6.4M341.6 148.4v.7M342.8 158.5l-2.6 1.9M343 148.2l.6 .4M343 151.7l.8 1.3v2.7l-2 .6"/>
<path d="M343.2 152.1l-3 2.2M343.6 148.6v-.9l-2 1.4M343.8 154.9l-2 1.4M343.8 153.8l-2.8 1.9M343.8 152.3l.4 .6M344.2 152.9l2.7 1.9M344.4 152.7l-.2 .2M344.9 154.8a1.22 1.22 0 0 1 1.2 1.7 1.42 1.42 0 0 1-1.2-1.7zM346.1 141.7l-3.7-2.6a5.5 5.5 0 0 0-5.9-1.1l-5.8 4.1M346.1 143.3l1.4 .9M346.1 141.7l-5.9 4.2M346.1 143.3l-5.9 4.1"/>
<path d="M346.1 141.7v1.6M346.7 158.3l-2.5 1.7M347.2 154.6l-.3 .2M347.3 154.7l-.4 .1M347.3 158.3l2 3.3M347.5 145.9l-3.9 2.7M347.5 145.9l9 6.3M347.5 144.2l-5.9 4.2M347.5 144.2v1.7M348.1 155.3l-.8 .2v2.8M349.8 156.5l-2.5 1.8M350.2 156.8l.7 1.3v3.8l-.8 .2"/>
<path d="M351.8 155.6v.7l9.4 6.7a3.9 3.9 0 0 1 1.6 2.7l1.9 1.4M351.8 155.6l24 16.9M351.8 155.6l5.9-4.2 23.9 17M352.3 158.3l-.8 .2v3.8M354.4 159.7l.7 1.3v2.8l-1.9 .5M68.5 163.8v6.3a2.29 2.29 0 0 0 2.3 2.3h33.5a2.29 2.29 0 0 0 2.3-2.3v-6.3M68.5 168h38.1M69 168v3.6M80.7 168v4.4M85.8 168v4.4M88 168v4.4M93.1 168v4.4"/>
<path d="M104.8 168v4.4M112.7 176.2v-6.7h3.1a5.7 5.7 0 0 0 .9 4.8 3.5 3.5 0 0 0 3.9 .9 3.5 3.5 0 0 0 2.2-3.3v-2.4h3.1v6.7M112.7 163.8v4.2h13.2v-4.2M114.6 163.8h-68.3v12.4h146v-12.4h-68.3M114.6 163.8h2.7M114.6 163.8v4.2M117.3 163.8h4M117.3 163.8v4.2M118.7 168v-3.1h1.2v3.1M121.3 163.8h2.7M121.3 163.8v4.2M124 163.8v4.2"/>
<path d="M132 163.8v6.3a2.29 2.29 0 0 0 2.3 2.3h33.5a2.29 2.29 0 0 0 2.3-2.3v-6.3M132 168h38.1M133.7 168v4.4M145.5 168v4.4M150.5 168v4.4M152.8 168v4.4M157.9 168v4.4M169.6 168v3.6M238.3 176.6l3.2-2.7 3.7-2.4v21.6h-6.4l-.5 6.1h-5.6v-6.1h-2.5l.6-3.2 1.2-3.7 1.7-3.5 2.2-3.3zM245.2 173.7l-13.7 13.7M245.2 178.2l-14.8 14.9M269 170.1l2.5 1.1 2.6 1.4 4.4 3.5 2 2.1 1.8 2.3 2.7 5 1.3 3.6 .8 4h-5.6v6.1h-5.6l-.5-6.1h-6.4z"/>
<path d="M270.7 170.8l-1.7 1.6M273.6 172.3l-4.6 4.6M276.3 174.2l-7.3 7.2M278.7 176.2l-9.7 9.7M280.8 178.6l-11.8 11.8M330.9 161l2.2 1.6M332.9 163l-2-1.4 .2 2.9 3.8 2.8v-.6M333.1 162.6a2.11 2.11 0 0 1 2.7 1.3 2.38 2.38 0 0 1 .5 3.1 3.4 3.4 0 0 1-3.4-2.9l-.1-.7zM333.5 163a2.28 2.28 0 0 1 2.6 2 .88 .88 0 0 1 .1 1 .88 .88 0 0 1-1 .5 3.1 3.1 0 0 1-1.8-3.3zM333.9 162.9a2.9 2.9 0 0 0 2.3 3.2M334.7 163.2a.69 .69 0 0 0-.5 .6 .69 .69 0 0 0 .3 .7 1.05 1.05 0 0 0 1.6 .7M335.5 160.9l-2.3 1.6"/>
<path d="M335.5 167.7l4.8 3.4M335.5 167v.7M339.8 172.5l3-2.1a2 2 0 0 1 2.2 0l15.5 11M339.8 172.1v.4M339.9 163.4l2.4 4.1M339.9 164.4l-3.6 2.5M340 164.5l-4.5 3.2M340.2 160.4v-3.8l.8-.3 .8 .6 2 3.3v2.7l-1.8 .5M340.2 160.4l1.8 3M340.3 171.1v.6M340.3 171.7l-.5 .4M340.6 162.9l2.4 4.1"/>
<path d="M340.6 162.9l-.7 .5M342.3 167.5l5 3.5M343 167l5.1 3.5M343 167l-.7 .5M343.6 169l-.8 .3-2.5 1.8M343.8 162.2l-1.8 1.2M344.2 160l-1.8-3 1.8-.5 2.7 1.9 1.8 3.1-1.8 .5M344.2 160l2.7 2M344.2 167.2l2.7 2M344.2 167.2l-1.8-3 1.8-.6 2.7 2 1.8 3-1.8 .6M344.9 162a1.22 1.22 0 0 1 1.2 1.7 1.42 1.42 0 0 1-1.2-1.7zM346.7 165.4l-2.5 1.8"/>
<path d="M347.3 165.5v-2.8l2-.5 .8 .5 .8 1.5v3.8l-1.8 .5M347.3 165.5l1.8 3M348.1 170.5l-.8 .5M348.3 171.6l4.4 3.2M348.4 160.9l-1.5 1.1M348.4 168.1l-1.5 1.1M349.3 161.6l.8 .5M349.7 170.3l1.6 1.1M349.7 170.3l-2.4 .7M349.8 171.2l1.4 1M350.4 163.3l-3.1 2.2M350.5 169.8l1.5 1.1"/>
<path d="M350.5 169.8l-2.4 .7M350.5 169.8l-.8 .5M350.9 161.5l-.8 .6M350.9 160.4l-1.6 1.2M350.9 167.3l-1.8 1.2M351.3 171.4l2.4 4.1M351.5 168.4v-3.8l.9-.2 .8 .5 1.9 3.3v2.8l-1.8 .5M351.5 168.4l1.8 3.1M351.5 162.3l.9 1.5M352 170.9l2.4 4.1M352 170.9l-.7 .5M352.4 163.8l.8 .5"/>
<path d="M353.7 175.5l5 3.6M354.2 166.6l-2.7 1.8M354.4 175l5 3.6M354.4 175l-.7 .5M354.6 160.1l-3.1 2.2M355.1 163l-1.9 1.3M355.1 161.8l-2.7 2M355.1 170.2l-1.8 1.3M355.2 160.3l.4 .6M355.6 168.1l-1.8-3.1 1.8-.5 2.7 1.9 1.8 3.1-1.8 .5M355.6 168.1l2.7 1.9M355.6 160.9l2.7 1.9"/>
<path d="M355.6 175.3l-1.8-3.1 1.8-.5 2.7 1.9 1.8 3.1-1.8 .5M355.6 175.3l2.7 1.9M355.8 160.7l-.2 .2M356.3 170a1.22 1.22 0 0 1 1.2 1.8 1.42 1.42 0 0 1-1.2-1.8zM356.3 162.8a1.22 1.22 0 0 1 1.2 1.8 1.42 1.42 0 0 1-1.2-1.8zM358.1 166.3l-2.5 1.8M358.1 173.5l-2.5 1.8M358.5 162.7l-.2 .1M358.6 162.8h-.3M358.7 173.5l1.8 3.1M358.7 166.3l1.9 3.2M359.4 178.6l-.7 .5"/>
<path d="M359.5 163.3l-.8 .3v2.7M359.6 179.7l.9 .6M359.8 169l-1.5 1M359.8 176.2l-1.5 1M360.5 178.5l-1.8 .6M360.5 178.2l-1.1 .4M360.5 172.2l-1.8 1.3M360.6 165.1l.4 .1 .1 .4v4.2a.38 .38 0 0 1-.4 0 .38 .38 0 0 1-.2-.4zM360.6 171.6l.2 .1 .3 .3v2.7a.38 .38 0 0 1-.4 0 .38 .38 0 0 1-.2-.4zM360.6 176.6h-.1M361.1 174.8l1.5-1.2v2.4l-.5-.6-1.6 1.2M361.2 164.6l-2.5 1.7"/>
<path d="M361.2 164.6l-.6 .4M361.5 170.2l-.4-.3 1.5-1.2v2.4l-.5-.6-1.5 1.1M361.6 170.9l-1-.7-1.9 .6v2.7M362 170l-.5 .2M362 169.2v1.4M362 174.1v1.4M362 169.8l-.5 .4M362.3 164.1l-.8 .5M362.6 179.5l4.8 3.3M362.6 164.8l.2 .5M362.6 179.5v6.3M363.4 179l4 2.8"/>
<path d="M363.4 166.1v12.9M363.4 179l-.8 .5M364 166.6v1.1a.38 .38 0 0 0 .2 .4 .38 .38 0 0 0 .4 0v-1.1M364.7 179.5l2.7 1.9M364.7 168.1v3M364.7 171.1l2.7 1.9M364.7 167.1a.87 .87 0 0 1 .7-.9 .87 .87 0 0 1 1 .4l9.4 6.6M365.7 167.4l.3 .2M365.8 166.3l-1.1 .8M365.9 173.2a1.22 1.22 0 0 1 1.1 1.7 1.42 1.42 0 0 1-1.1-1.7zM366.1 166.4l-.1 .8-1.4 1M366.1 169.4l1.3 .9"/>
<path d="M366.1 177.8l1.3 .9M366.1 169.4v.7M366.1 177.8v.7M366.1 170.1l-1.4 1M366.1 170.1l1.3 .9M366.1 178.5l-1.4 1M366.1 178.5l1.5 1M366.8 166.9l-.7 .5M367.1 168.7l-1 .7M367.4 176.9l-1.3 .9M367.4 169.9l.4 .1 .2 .4v4.2a.38 .38 0 0 1-.5 0 .38 .38 0 0 1-.1-.4zM367.4 176.5h.3l.2 .4 .1 2.6a.38 .38 0 0 1-.5 0 .38 .38 0 0 1-.1-.4z"/>
<path d="M367.5 176.4l-2.8-2v5.1M367.8 179.6l.5 .4M367.9 174.7l1.6-1.2v2.4l-.5-.5-1.6 1M367.9 179.6l1.6-1.1v2.3l-.5-.5-1.6 1M368.1 169.4l-.7 .5M368.3 179.4v1.3M368.9 174.1v1.3M368.9 179v1.3M370.2 170.9v11.9M370.7 175.9l.8 1.4M371.5 171.8l-.8 .2v3.9M371.5 177.3l.9 .6"/>
<path d="M373.5 173.3l.8 1.3v2.7l-1.9 .6M373.8 173.7l-3.1 2.2M374.3 176.5l-1.9 1.4M374.3 175.4l-2.8 1.9M374.4 173.9l.3 .6M374.7 174.5l2.8 1.9M374.9 174.3l-.2 .2M375.4 176.4a1.22 1.22 0 0 1 1.2 1.7 1.42 1.42 0 0 1-1.2-1.7zM375.8 172.5v.7M377.1 172.3l.6 .4M377.2 179.8l-2.5 1.8M377.7 176.2l-.2 .2"/>
<path d="M377.7 172.7v-.9l-1.9 1.4M377.8 176.3l-.3 .1M377.9 179.9l1.9 3.2M378.6 176.9l-.7 .2v2.8M380.4 178.1l-2.5 1.8M380.7 178.4l.8 1.3v3.8l-.9 .2M381.6 170l-3.9 2.7M381.6 170l9.1 6.4M381.6 168.4l-5.8 4.1M381.6 168.4v1.6M382.8 179.9l-.7 .2v3.8M385.9 179.7v.7l2.1 1.5"/>
<path d="M387.3 179.1l3.7 2.7a17.5 17.5 0 0 1 7.2 12.2v18.3a.77 .77 0 0 1-.6 .8 .77 .77 0 0 1-.8-.3l-9.1-6.4v-.5M387.3 179.1l5.9-4.1 3.7 2.6a17.5 17.5 0 0 1 7.2 12.3l-.1 18.6-.2 .3-5.9 4.2M387.3 179.1v1.6l-1.4-1M392.1 175.8l-.3-.2-5.9 4.1M238.4 198.6l-.6 .6M238.8 193.7l-5.5 5.5M245.2 182.7l-12.5 12.5M245.2 187.2l-5.8 5.9M245.2 191.7l-1.3 1.4M281.5 195.8l-3.3 3.4M282.7 181.2l-11.9 11.9M284.4 184l-9.1 9.1"/>
<path d="M285.7 187.2l-9.9 9.9M286.7 190.7l-2.4 2.4M357.8 184.8l2.9 2M357.8 184.8v.4l2.9 2M358.3 183.8l2.2 1.6v-8.7a.38 .38 0 0 1 .5-.1 .38 .38 0 0 1 .1 .5v9.3M358.3 184.4l2.8 2M358.3 183.8v.6M358.3 184.4l-.5 .4M360.5 182.2l-2.2 1.6M360.7 186.8v.4M361.1 186.4l-.4 .4M362.6 185.8l-1.9 1.4"/>
<path d="M362.6 185.8l4.8 3.4M364 183.2h.3l.3 .5v3a.38 .38 0 0 1-.4 0 .38 .38 0 0 1-.2-.4zM364.1 183.1l1.4-1 .5 .5v3.2l-1.4 1M366.9 191.2v.4l2.9 2.1M366.9 191.2l2.9 2M367.4 190.8l2.8 2.1M367.4 190.8l-.5 .4M368 190.6v-8.7a.38 .38 0 0 0-.2-.4 .38 .38 0 0 0-.4 0v9.3M368 190.6l2.2 1.7M369.5 183.4v1.3l.5 .4 2.6 4.4 5.5 3.9 2.4-.7 1.1 .8 2.3 4.1 5.6 3.9 2.4-.7 1.8 1.2a3.3 3.3 0 0 1 2.2 1.6l1.7 1.2-2.4 1.7M369.5 183.4l3.3 5.7M369.8 193.7l3-2.1a2 2 0 0 1 2.1 0l16.1 11.4"/>
<path d="M369.8 193.2v.5M370.2 182.8l-.7 .6M370.2 182.8l3.4 5.8M370.2 192.3v.6M370.2 192.9l-.4 .3M370.7 182v-3.9l.8-.2 .9 .6 1.9 3.3v2.7l-1.8 .5M370.7 182l1.8 3M371.7 188l-3.7 2.6M372.8 189.1l5 3.5M373.3 180.1l-2.6 1.9M373.5 190.2l-.7 .3-2.6 1.8M373.6 188.6l5 3.5"/>
<path d="M373.6 188.6l-.8 .5M374.3 183.8l-1.8 1.2M374.7 181.6l-1.8-3 1.8-.6 2.8 2 1.7 3.1-1.7 .5M374.7 181.6l2.8 2M374.7 188.8l-1.8-3 1.8-.6 2.8 2 1.7 3-1.7 .6M374.7 188.8l2.8 2M375.4 183.6a1.22 1.22 0 0 1 1.2 1.7 1.42 1.42 0 0 1-1.2-1.7zM377.2 187l-2.5 1.8M377.9 187v-2.7l1.9-.6 .8 .6 .9 1.5v3.8l-1.8 .5M377.9 187l1.8 3.1M378.6 192.1l-.8 .5M378.8 193.2l4.5 3.2"/>
<path d="M378.9 182.5l-1.4 1.1M378.9 189.7l-1.4 1.1M379.8 183.1l.8 .6M380.2 191.9l-2.4 .7M380.2 191.9l1.6 1.1M380.3 192.8l1.4 1M380.9 184.9l-3 2.1M381 191.4l1.5 1.1M381 191.4l-2.4 .7M381 191.4l-.8 .5M381.5 183.1l-.9 .6M381.5 182l-1.7 1.1"/>
<path d="M381.5 188.8l-1.8 1.3M381.8 193l2.4 4.1M382.1 190v-3.8l.8-.3 .8 .6 2 3.3v2.8l-1.8 .5M382.1 183.9l.8 1.4M382.1 190l1.8 3.1M382.5 192.5l2.4 4.1M382.5 192.5l-.7 .5M382.9 185.3l.8 .6M384.2 197.1l5 3.6M384.7 188.2l-2.6 1.8M384.9 181.3l.8 1.3v2.8l-2 .5M384.9 196.6l5.1 3.6"/>
<path d="M384.9 196.6l-.7 .5M385.1 181.7l-3 2.2M385.7 184.6l-2 1.3M385.7 183.4l-2.8 1.9M385.7 191.8l-1.8 1.3M385.7 181.9l.4 .6M386.1 189.7l-1.8-3.1 1.8-.5 2.7 1.9 1.8 3.1-1.8 .5M386.1 189.7l2.7 1.9M386.1 182.5l2.7 1.9M386.1 196.9l-1.8-3.1 1.8-.5 2.7 1.9 1.8 3.1-1.8 .5M386.1 196.9l2.7 1.9M386.3 182.3l-.2 .2"/>
<path d="M386.8 184.4a1.22 1.22 0 0 1 1.2 1.8 1.42 1.42 0 0 1-1.2-1.8zM386.8 191.6a1.22 1.22 0 0 1 1.2 1.8 1.42 1.42 0 0 1-1.2-1.8zM388 182.8l-21.6-15.3h-.4l.4 .7 21.6 15.3M388 181.9v-1.8l3.9 2.8M388 182.8v.7M388.6 187.9l-2.5 1.8M388.6 195.1l-2.5 1.8M389.3 195.1l1.7 3.1M389.3 187.9l1.9 3.3M389.3 195.1v-2.8l1.9-.5 .8 .6 .8 1.4v3.8l-1.8 .6M389.3 181l-1.3 .9M389.7 182.3l.9 1.6-1.8 .5"/>
<path d="M390 181.4l-2 1.4M390 182.1l2.6 1.9M390 181.5v.6M390 182.1l-2 1.4M390 181.5h.1M390.3 183.4l-1.5 1M390.3 190.6l-1.5 1M390.3 197.8l-1.5 1M391 182.2a16.4 16.4 0 0 1 6.8 11.5v18.3a.54 .54 0 0 1-.4 .6 .54 .54 0 0 1-.6-.3l-9.1-6.4M391 186.7l-1.7 1.2M391.1 185.1a2.11 2.11 0 0 1 2.8 1.3 2.38 2.38 0 0 1 .4 3.1 3.4 3.4 0 0 1-3.3-2.9l-.1-1zM391.2 191.2l.8 .6"/>
<path d="M391.6 185.5a2.28 2.28 0 0 1 2.5 2 .88 .88 0 0 1 .2 1 .88 .88 0 0 1-1 .5 3.1 3.1 0 0 1-1.9-3.3zM391.6 200l-2.4 .7M391.6 200l6 4.2M392 185.4a2.9 2.9 0 0 0 2.2 3.2M392.3 192.9l-3 2.2M392.4 199.5l5.2 3.7M392.4 199.5l-2.4 .7M392.4 199.5l-.8 .5M392.6 184h.1M392.8 185.7a.69 .69 0 0 0-.5 .6 .69 .69 0 0 0 .3 .7 1.05 1.05 0 0 0 1.6 .7M392.8 189.2v2.3l-.8 .3M392.8 191.2l-.8 .6"/>
<path d="M392.8 190l-1.6 1.2M392.8 196.9l-1.8 1.3M392.9 183.8l-1.7 1.2-.2-.4-1.7 .6v2.7M393 183.9v.9l.6 .4M393.6 184.5v.7M394 184.9l-.4 .3M394.6 189.2v3.1M394.6 192.3l3 2.1M395.2 187.9v.6l1.7 1.2M395.2 187.9l1.3 .9M395.4 188.7l-1 .7M395.8 187.5l-.6 .4"/>
<path d="M395.8 194.4a1.22 1.22 0 0 1 1.2 1.7 1.42 1.42 0 0 1-1.2-1.7zM396 190.5v.8M396 198.9v.7M396 191.3l-1.4 1M396 191.3l1.6 1M396 190.5l1.5 1.1M396 199.6l-1.4 1M396 199.6l1.6 1.1M396 198.9l1.6 1.1M396.9 189.9l-.9 .6M397.4 191.5l.2 16.7-2.4-1.7M397.6 197.7l-3-2.1v5"/>
<path d="M397.6 197.8l-1.6 1.1M79.1 213.8l2.5-1.1 2.8-.7h2.8l2.8 .4 2.7 1 2.3 1.5 2.2 2 1.6 2.2 1.5 3.3 .5 3.6-.3 3.6-1.1 3.4-.8 1.4h-7.3a12.2 12.2 0 0 1-12.2-12.2zM82.8 212.3v9.9M83.1 212.2v10M88.2 212.1v10.1a3 3 0 0 0 3.1 3.1h9.5M194.5 216.6l2-1.4 2.2-.8 2.6-.2 2.3 .6v12.3h-5.6l-.5-6.1h-5.4l.9-2.3zM200.4 214.2l-6.8 6.8M203.6 215.5l-6 6.1M203.6 220l-5.7 5.7M388.2 205.6l9.6 6.6M388.2 205l4.8 3.3v-.5M388.2 205v.6"/>
<path d="M388.2 205.6l-.5 .3M390 200.2l-.8 .5M390.2 201.3l.5 .4a.87 .87 0 0 1 0 1.5l-2.5 1.8M391.1 203.7a2.11 2.11 0 0 1 2.8 1.2 2.38 2.38 0 0 1 .4 3.1 3.4 3.4 0 0 1-3.3-2.9l-.1-1zM391.6 204.1a2.28 2.28 0 0 1 2.5 1.9 .88 .88 0 0 1 .2 1.1 .88 .88 0 0 1-1 .4 3.1 3.1 0 0 1-1.9-3.2zM391.7 200.8l1.7 1.2M392 204a2.9 2.9 0 0 0 2.2 3.2M392.8 204.3a.69 .69 0 0 0-.5 .6 .69 .69 0 0 0 .3 .7 1.05 1.05 0 0 0 1.6 .7M393.5 201.9l-2.3 1.7M393.6 208.1v.7M394.6 200.6l3 2.1M395.2 206.5v.6l2.4 1.7v2.6l-.4-.1-3.6-2.5"/>
<path d="M395.4 207.2l-1 .8M395.6 207.4l-2 1.4M82.8 222.2a8.5 8.5 0 0 0 8.5 8.5M82.8 222.2h.3M83.1 222.2a8.1 8.1 0 0 0 8.2 8.2M91.3 230.4v.3M91.3 230.4h9M91.3 230.7h8.9M203.6 224.5l-2.6 2.6"/>
<circle cx="57.7" cy="46.6" r="3"/>
<circle cx="57.7" cy="46.6" r="1.98"/>
<circle cx="57.7" cy="46.6" r="4.1"/>
<circle cx="57.7" cy="46.6" r="3.1"/>
<circle cx="74.8" cy="58.6" r="1.59"/>
<circle cx="99" cy="58.6" r="1.59"/>
<circle cx="139.6" cy="58.6" r="1.59"/>
<circle cx="163.7" cy="58.6" r="1.59"/>
<circle cx="180.9" cy="46.6" r="1.98"/>
<circle cx="180.9" cy="46.6" r="4.1"/>
<circle cx="180.9" cy="46.6" r="3.1"/>
<circle cx="180.9" cy="46.6" r="3"/>
<circle cx="295" cy="58.6" r="1.59"/>
<circle cx="319.1" cy="58.6" r="1.59"/>
<circle cx="359.8" cy="58.6" r="1.59"/>
<circle cx="383.9" cy="58.6" r="1.59"/>
<circle cx="55.8" cy="66.3" r="1.59"/>
<circle cx="74.8" cy="73.9" r="1.59"/>
<circle cx="99" cy="73.9" r="1.59"/>
<circle cx="119.3" cy="66.3" r="1.59"/>
<circle cx="139.6" cy="73.9" r="1.59"/>
<circle cx="163.7" cy="73.9" r="1.59"/>
<circle cx="182.8" cy="66.3" r="1.59"/>
<circle cx="275.9" cy="66.2" r="1.59"/>
<circle cx="295" cy="73.9" r="1.59"/>
<circle cx="319.1" cy="73.9" r="1.59"/>
<circle cx="339.4" cy="66.2" r="1.59"/>
<circle cx="359.8" cy="73.9" r="1.59"/>
<circle cx="383.9" cy="73.9" r="1.59"/>
<circle cx="402.9" cy="66.2" r="1.59"/>
<circle cx="57.7" cy="85.9" r="3"/>
<circle cx="57.7" cy="85.9" r="1.98"/>
<circle cx="57.7" cy="85.9" r="4.1"/>
<circle cx="57.7" cy="85.9" r="3.1"/>
<circle cx="180.9" cy="85.9" r="3"/>
<circle cx="180.9" cy="85.9" r="1.98"/>
<circle cx="180.9" cy="85.9" r="4.1"/>
<circle cx="180.9" cy="85.9" r="3.1"/>
<circle cx="119.3" cy="171.9" r="1.98"/>
</g>
<text font-size="5.4" x="416.5" y="249.1">A</text>
<g font-size="3.9" fill="#808080">
<text x="113.5" y="17">5</text>
<text x="118.9" y="17">&quot;</text>
<text x="334.8" y="17.2">3.930</text>
<text x="112" y="23.2">4.850</text>
<text x="211.9" y="28.8">.156</text>
<text x="247.8" y="25.8">R.600</text>
<text x="338" y="25.4">2&quot;</text>
<text x="396.9" y="25.4">.910</text>
<text x="299.6" y="33.6">.115</text>
<text x="371.4" y="33.6">.850</text>
<text x="116" y="36.3">.075</text>
<text x="21" y="68.9">2</text>
<text x="26.3" y="68.9">&quot;</text>
<text x="31.4" y="68.9">1.550</text>
<text x="208.5" y="69.3">.263</text>
<text x="253.2" y="81.4">1</text>
<text x="258.5" y="81.4">&quot;</text>
<text x="208.5" y="91.5">.060</text>
<text x="134.5" y="105.1">.235</text>
<text x="242.8" y="104.8">.090</text>
<text x="286.6" y="106.1">&quot;</text>
<text x="277.6" y="118.1">1</text>
<text x="283" y="118.1">&quot;</text>
<text x="305.1" y="118.3">.950</text>
<text x="115.3" y="146.4">.520</text>
<text x="253.9" y="147.5">.320</text>
<text x="94.7" y="155.3">.170</text>
<text x="146.6" y="152.5">1</text>
<text x="152" y="152.5">&quot;</text>
<text x="253.9" y="156.7">.247</text>
<text x="253.9" y="163.2">.240</text>
<text x="32.5" y="171.3">.490</text>
<text x="187.6" y="188.6">R.090</text>
<text x="101.5" y="193.6">1</text>
<text x="106.8" y="193.6">&quot;</text>
<text x="148.3" y="197.6">.156</text>
<text x="176.4" y="202.7">.040</text>
<text x="61.3" y="206.7">.090</text>
<text x="177.6" y="209.9">.037</text>
<text x="233.5" y="206.9">5°</text>
<text x="170.6" y="225.2">.040</text>
<text x="49.9" y="239">.060</text>
<text x="199.5" y="236.3">5°</text>
<text x="47.6" y="250.1">R.120</text>
</g>
<g font-size="3.9">
<text x="165.1" y="33.3">D</text>
<text x="201.7" y="98">A</text>
<text x="33.2" y="105.9">E</text>
<text x="162.7" y="106.7">D</text>
<text x="190.9" y="106.6">A</text>
<text x="219.4" y="111.1">SECTION D-D</text>
<text x="49" y="119.1">F</text>
<text x="169.4" y="133.3">B</text>
<text x="204.3" y="134.9">C</text>
<text x="170.2" y="138.4">SECTION A-A</text>
<text x="250.4" y="212.9">DETAIL B</text>
<text x="248.5" y="216.8">SCALE 6 : 1</text>
<text x="189.7" y="245.2">DETAIL C</text>
<text x="81.8" y="251.2">DETAIL E</text>
<text x="188.3" y="249.1">SCALE 6 : 1</text>
<text x="79.7" y="255.1">SCALE 4 : 1</text>
</g>
<g font-size="3.5">
<text x="394.1" y="225.3">Benoit Frigon</text>
<text x="394.1" y="228.8">www.frigon.info</text>
<text x="419.3" y="259.7">B</text>
</g>
<g font-size="3.2" fill="#808080">
<text x="116.4" y="15">3</text>
<text x="116.4" y="18.2">4</text>
<text x="23.9" y="66.9">1</text>
<text x="23.9" y="70.1">4</text>
<text x="256" y="79.3">1</text>
<text x="256" y="82.6">8</text>
<text x="284.2" y="104.1">3</text>
<text x="284.2" y="107.3">4</text>
<text x="280.5" y="116.1">1</text>
<text x="280.5" y="119.3">8</text>
<text x="149.5" y="150.5">1</text>
<text x="149.5" y="153.7">2</text>
<text x="104.3" y="191.5">1</text>
<text x="104.3" y="194.8">4</text>
</g>
<g font-size="3.2">
<text x="316.7" y="238.4">ALARM CLOCK V3</text>
<text x="254.3" y="240.1">MATERIAL VOLUME : 1.94 in³</text>
<text x="316.7" y="250.8">DIMENSIONS</text>
<text x="316.7" y="247.3">DISPLAY - FRAME - FRONT</text>
<text x="316.7" y="259.7">CLKV3-ML-01</text>
<text x="353.3" y="259.7">CLKV3-DWG-02</text>
<text x="387.6" y="259.7">INCHES</text>
<text x="317" y="268.2">NYLON</text>
</g>
<g font-size="2.8">
<text x="31" y="8.5">1</text>
<text x="85.1" y="8.5">2</text>
<text x="137.3" y="8.5">3</text>
<text x="189.7" y="8.5">4</text>
<text x="242.1" y="8.5">5</text>
<text x="294.4" y="8.5">6</text>
<text x="347.6" y="8.5">7</text>
<text x="400.3" y="8.5">8</text>
<text x="423.8" y="27.2">A</text>
<text x="6.7" y="71.8">B</text>
<text x="423.8" y="72.8">B</text>
<text x="6.4" y="118.6">C</text>
<text x="423.5" y="118.9">C</text>
<text x="6.5" y="162.1">D</text>
<text x="423.4" y="163">D</text>
<text x="6.7" y="207.9">E</text>
<text x="423.7" y="204.9">E</text>
<text x="313.1" y="234.6">PROJECT</text>
<text x="313.3" y="243.2">TITLE</text>
<text x="414.5" y="243.6">REV</text>
<text x="6.7" y="253.8">F</text>
<text x="313.7" y="255.3">PART #</text>
<text x="351" y="255.3">DOCUMENT #</text>
<text x="386.8" y="255.3">UNITS</text>
<text x="416.7" y="255.3">SIZE</text>
<text x="11.4" y="268.4">FILE : clkv3-dwg-02_display-frame-front</text>
<text x="313.7" y="264.6">MATERIAL</text>
<text x="372.6" y="264.5">FINISH</text>
<text x="375.5" y="267.9">BLACK</text>
<text x="32.7" y="273.3">1</text>
<text x="85.7" y="273.3">2</text>
<text x="137.6" y="273.3">3</text>
<text x="189.6" y="273.3">4</text>
<text x="243.2" y="273.2">5</text>
<text x="313.7" y="273.3">DATE</text>
<text x="324.5" y="273.3">12/13/2018</text>
<text x="344.1" y="273.1">APVD BY :</text>
<text x="383" y="273.1">SCALE</text>
<text x="393.8" y="273.1">1:1</text>
<text x="404.9" y="273.1">SHEET 1 OF 2</text>
</g>
<text font-size="2.7" x="251.7" y="235.2">NOTES :</text>
<text font-size="2.5" x="6.4" y="27">A</text>
</svg>
